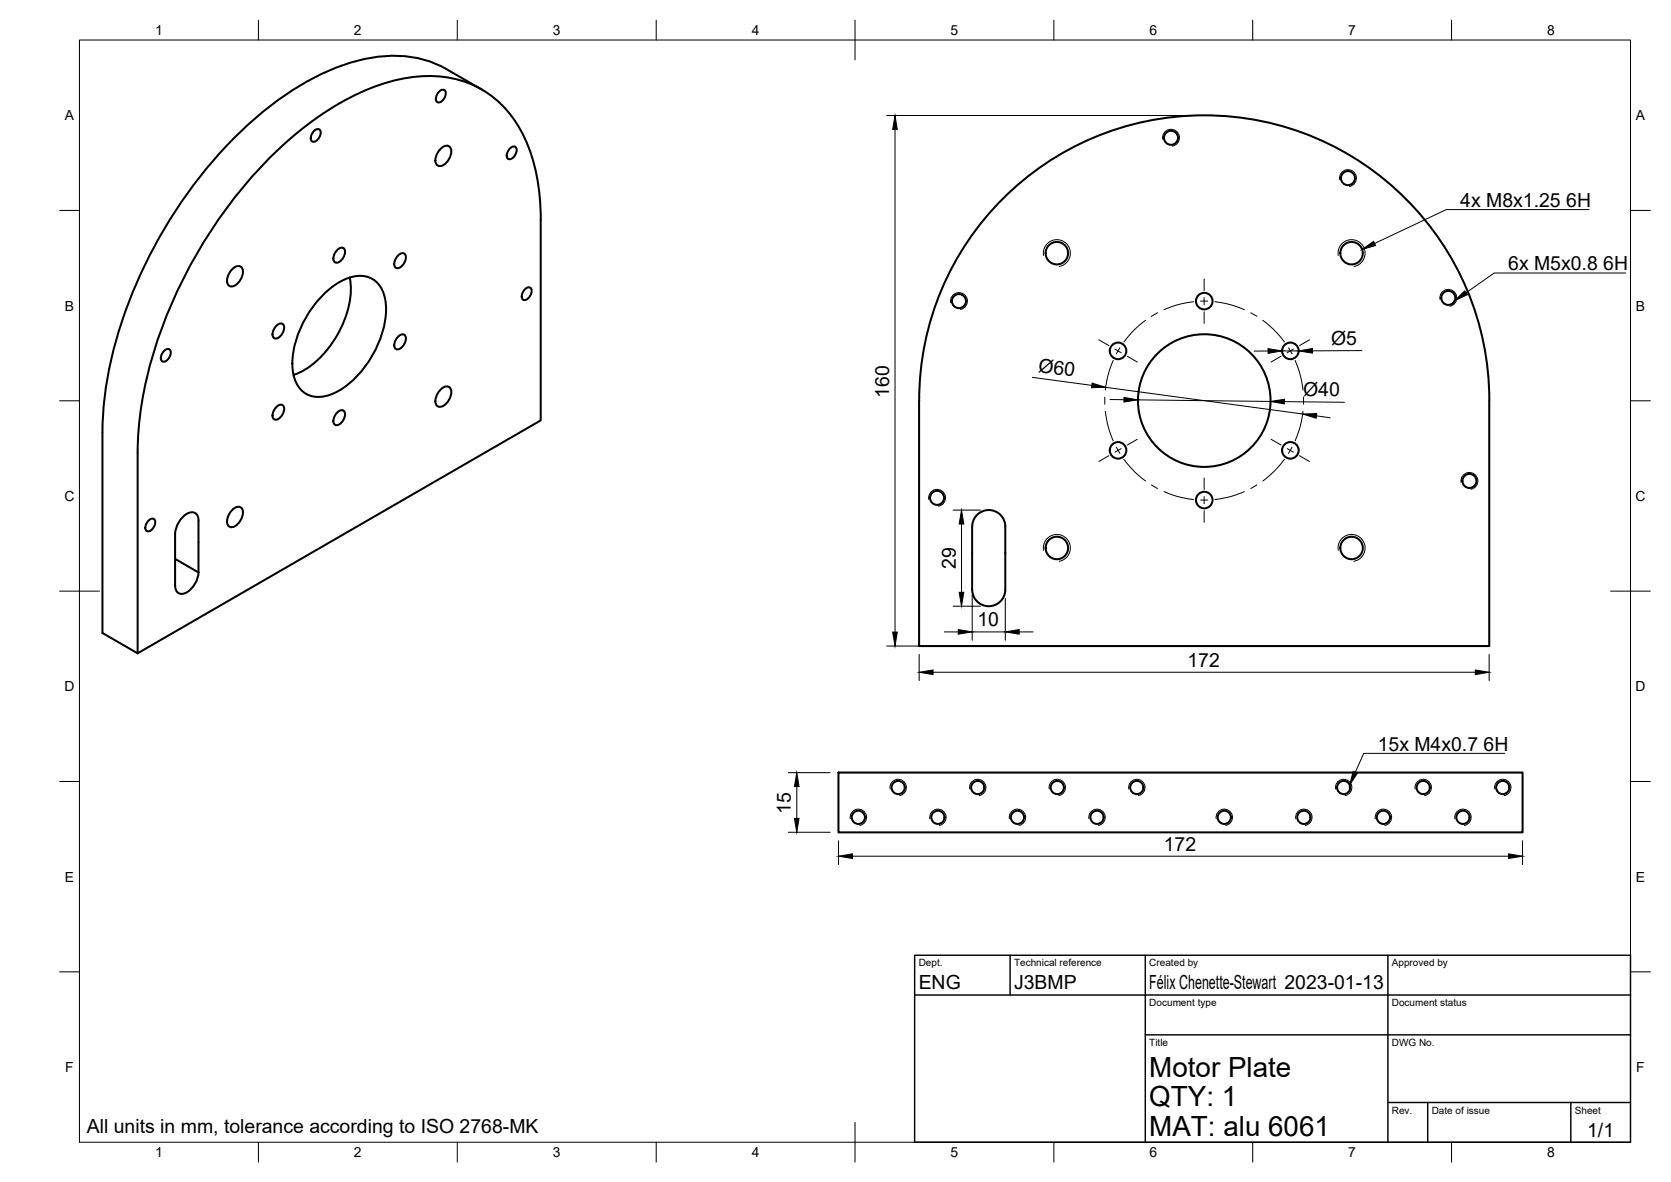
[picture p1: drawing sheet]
<svg xmlns="http://www.w3.org/2000/svg" width="420mm" height="297mm" viewBox="0 0 420 297" stroke-linecap="round" stroke-linejoin="round" font-family="sans-serif">
<!-- layer: Visible -->
<g fill="none" stroke="#000" stroke-width=".51">
<path d="M112.3 17.4l8.8 5.1M112.3 17.4a28.8 28.8 0 0 0-21.2-2.4 66.7 66.7 0 0 0-29.3 16.8 117.9 117.9 0 0 0-35 64.7 77.7 77.7 0 0 0-1 12.2M79 32.9a.92 .92 0 0 1 1.6 0 2.29 2.29 0 0 1-2 2.7 1.53 1.53 0 0 1 0-2.3zM110.4 23a.92 .92 0 0 1 1.6 0 2.29 2.29 0 0 1-1.9 2.7 1.53 1.53 0 0 1 0-2.3zM110.6 37.6a1.71 1.71 0 0 1 2.6-.6 3.7 3.7 0 0 1-2.7 4.8 1.71 1.71 0 0 1-.8-2.6zM128.3 37.3a.92 .92 0 0 1 1.5 0 2.29 2.29 0 0 1-1.9 2.7 1.53 1.53 0 0 1 0-2.3zM58.2 67.9a1.71 1.71 0 0 1 2.6-.6 3.7 3.7 0 0 1-2.7 4.7 1.71 1.71 0 0 1-.8-2.6zM81.8 73.6a12.7 12.7 0 0 1 9.8-4.2 6.8 6.8 0 0 1 5.4 6.8 25.1 25.1 0 0 1-7.1 18.2 15 15 0 0 1-9.8 5.4 6.3 6.3 0 0 1-6.3-5.5 22.1 22.1 0 0 1 4-15.9l1.9-2.6zM84.9 62.7a1.04 1.04 0 0 1 1.4-.4 1.04 1.04 0 0 1 .4 1.5l-.4 .9a1.7 1.7 0 0 1-2.2 1.1 2.51 2.51 0 0 1 .8-3.1zM87.9 69.7a21.9 21.9 0 0 1-3.9 15.8 21 21 0 0 1-10.2 8.7M100.2 64.1a1.04 1.04 0 0 1 1.4-.4 1.04 1.04 0 0 1 .4 1.4l-.4 1a1.7 1.7 0 0 1-2.2 1.1 2.51 2.51 0 0 1 .8-3.1zM132 72.7a.92 .92 0 0 1 1.6 0 2.29 2.29 0 0 1-1.9 2.7 1.53 1.53 0 0 1 0-2.3z"/>
<path d="M41.3 88.2a.92 .92 0 0 1 1.6 0 2.29 2.29 0 0 1-1.9 2.7 1.53 1.53 0 0 1-.1-2.3zM69.6 81.8a1.04 1.04 0 0 1 1.4-.4 1.04 1.04 0 0 1 .4 1.4l-.4 1a1.7 1.7 0 0 1-2.2 1.1 2.51 2.51 0 0 1 .8-3.1zM100.2 84.5a1.04 1.04 0 0 1 1.4-.4 1.04 1.04 0 0 1 .4 1.4l-.4 1a1.7 1.7 0 0 1-2.2 1.1 2.51 2.51 0 0 1 .8-3.1zM110.6 98.1a1.71 1.71 0 0 1 2.6-.6 3.7 3.7 0 0 1-2.7 4.7 1.71 1.71 0 0 1-.8-2.5zM25.8 108.7v50.4l8.8 5.1M34.6 113.8v50.4M34.6 113.8a100.3 100.3 0 0 1 12.6-45.9 112.1 112.1 0 0 1 31.2-37.4 54.5 54.5 0 0 1 26.6-11.3 25.7 25.7 0 0 1 27 15.6 48.2 48.2 0 0 1 4 20.5v50.3l-101.4 58.6M69.6 102.2a1.04 1.04 0 0 1 1.4-.4 1.04 1.04 0 0 1 .4 1.4l-.4 1a1.7 1.7 0 0 1-2.2 1.1 2.51 2.51 0 0 1 .8-3.1zM84.9 103.6a1.04 1.04 0 0 1 1.4-.4 1.04 1.04 0 0 1 .4 1.4l-.4 1a1.7 1.7 0 0 1-2.2 1.1 2.51 2.51 0 0 1 .8-3.1zM231.1 100.7v61.7h143.4v-61.7M231.1 100.7a71.7 71.7 0 0 1 71.7-71.7 71.7 71.7 0 0 1 71.7 71.7M37.4 130.8a.92 .92 0 0 1 1.6 0 2.29 2.29 0 0 1-1.9 2.7 1.53 1.53 0 0 1-.1-2.3z"/>
<path d="M44 134.2v13M44 134.2a5.8 5.8 0 0 1 4.3-5.5 1.73 1.73 0 0 1 1.6 2.1v13.1M58.2 128.3a1.71 1.71 0 0 1 2.6-.5 3.7 3.7 0 0 1-2.7 4.7 1.71 1.71 0 0 1-.8-2.6zM44 140.4l5.9 3.5M49.9 143.8a5.8 5.8 0 0 1-4.2 5.5 1.73 1.73 0 0 1-1.7-2.1M244.5 148.2a4.2 4.2 0 0 0 4.1 4.1 4.2 4.2 0 0 0 4.2-4v-16a4.2 4.2 0 0 0-4.2-4.1 4.2 4.2 0 0 0-4.1 4.1l-.1 15.9M210.8 194.1h172v15.1h-172z"/>
<circle cx="294.4" cy="34.6" r="1.77"/>
<circle cx="338.9" cy="44.8" r="1.77"/>
<circle cx="241.1" cy="75.7" r="1.77"/>
<circle cx="265.7" cy="63.6" r="2.83"/>
<circle cx="302.8" cy="75.7" r="2.09"/>
<circle cx="339.8" cy="63.6" r="2.83"/>
<circle cx="364.2" cy="74.9" r="1.77"/>
<circle cx="281.1" cy="88.2" r="2.09"/>
<circle cx="324.5" cy="88.2" r="2.09"/>
<circle cx="281.1" cy="113.2" r="2.09"/>
<circle cx="302.8" cy="100.7" r="16.7"/>
<circle cx="324.5" cy="113.2" r="2.09"/>
<circle cx="235.6" cy="125.1" r="1.77"/>
<circle cx="265.7" cy="137.7" r="2.83"/>
<circle cx="302.8" cy="125.7" r="2.09"/>
<circle cx="339.8" cy="137.7" r="2.83"/>
<circle cx="369.5" cy="120.9" r="1.77"/>
<circle cx="225.8" cy="197.9" r="1.66"/>
<circle cx="245.8" cy="197.9" r="1.66"/>
<circle cx="265.8" cy="197.9" r="1.66"/>
<circle cx="285.8" cy="197.9" r="1.66"/>
<circle cx="337.9" cy="197.9" r="1.66"/>
<circle cx="357.9" cy="197.9" r="1.66"/>
<circle cx="377.9" cy="197.9" r="1.66"/>
<circle cx="215.8" cy="205.4" r="1.66"/>
<circle cx="235.8" cy="205.4" r="1.66"/>
<circle cx="255.8" cy="205.4" r="1.66"/>
<circle cx="275.8" cy="205.4" r="1.66"/>
<circle cx="307.8" cy="205.4" r="1.66"/>
<circle cx="327.8" cy="205.4" r="1.66"/>
<circle cx="347.8" cy="205.4" r="1.66"/>
<circle cx="367.8" cy="205.4" r="1.66"/>
</g>
<!-- layer: Visible Narrow -->
<g fill="none" stroke="#000" stroke-width=".25">
<path d="M292.3 35a2.13 2.13 0 0 1 1.8-2.5 2.13 2.13 0 0 1 2.4 1.8 2.13 2.13 0 0 1-1.7 2.4M336.8 45.1a2.13 2.13 0 0 1 1.8-2.4 2.13 2.13 0 0 1 2.4 1.7 2.13 2.13 0 0 1-1.7 2.5M239 76a2.13 2.13 0 0 1 1.8-2.4 2.13 2.13 0 0 1 2.4 1.7 2.13 2.13 0 0 1-1.7 2.5M262.4 64.2a3.4 3.4 0 0 1 2.7-3.9 3.4 3.4 0 0 1 4 2.7 3.4 3.4 0 0 1-2.8 4M336.5 64.2a3.4 3.4 0 0 1 2.8-3.9 3.4 3.4 0 0 1 3.9 2.7 3.4 3.4 0 0 1-2.8 4M362.1 75.2a2.13 2.13 0 0 1 1.7-2.4 2.13 2.13 0 0 1 2.5 1.7 2.13 2.13 0 0 1-1.8 2.5M233.5 125.5a2.13 2.13 0 0 1 1.7-2.5 2.13 2.13 0 0 1 2.5 1.7 2.13 2.13 0 0 1-1.7 2.5M262.4 138.3a3.4 3.4 0 0 1 2.7-3.9 3.4 3.4 0 0 1 4 2.7 3.4 3.4 0 0 1-2.8 4M336.5 138.3a3.4 3.4 0 0 1 2.8-3.9 3.4 3.4 0 0 1 3.9 2.7 3.4 3.4 0 0 1-2.8 4M367.4 121.2a2.13 2.13 0 0 1 1.7-2.4 2.13 2.13 0 0 1 2.5 1.7 2.13 2.13 0 0 1-1.8 2.5M223.8 198.3a2.06 2.06 0 0 1 1.7-2.4 2.06 2.06 0 0 1 2.4 1.6 2.06 2.06 0 0 1-1.7 2.4M243.8 198.3a2.06 2.06 0 0 1 1.7-2.4 2.06 2.06 0 0 1 2.4 1.6 2.06 2.06 0 0 1-1.7 2.4"/>
<path d="M263.8 198.3a2.06 2.06 0 0 1 1.7-2.4 2.06 2.06 0 0 1 2.4 1.6 2.06 2.06 0 0 1-1.7 2.4M283.8 198.3a2.06 2.06 0 0 1 1.7-2.4 2.06 2.06 0 0 1 2.4 1.6 2.06 2.06 0 0 1-1.7 2.4M335.8 198.3a2.06 2.06 0 0 1 1.7-2.4 2.06 2.06 0 0 1 2.4 1.6 2.06 2.06 0 0 1-1.7 2.4M355.8 198.3a2.06 2.06 0 0 1 1.7-2.4 2.06 2.06 0 0 1 2.4 1.6 2.06 2.06 0 0 1-1.7 2.4M375.8 198.3a2.06 2.06 0 0 1 1.7-2.4 2.06 2.06 0 0 1 2.4 1.6 2.06 2.06 0 0 1-1.7 2.4M213.8 205.8a2.06 2.06 0 0 1 1.7-2.4 2.06 2.06 0 0 1 2.4 1.6 2.06 2.06 0 0 1-1.7 2.4M233.8 205.8a2.06 2.06 0 0 1 1.7-2.4 2.06 2.06 0 0 1 2.4 1.6 2.06 2.06 0 0 1-1.7 2.4M253.8 205.8a2.06 2.06 0 0 1 1.7-2.4 2.06 2.06 0 0 1 2.4 1.6 2.06 2.06 0 0 1-1.7 2.4M273.8 205.8a2.06 2.06 0 0 1 1.7-2.4 2.06 2.06 0 0 1 2.4 1.6 2.06 2.06 0 0 1-1.7 2.4M305.8 205.8a2.06 2.06 0 0 1 1.7-2.4 2.06 2.06 0 0 1 2.4 1.6 2.06 2.06 0 0 1-1.7 2.4M325.8 205.8a2.06 2.06 0 0 1 1.7-2.4 2.06 2.06 0 0 1 2.4 1.6 2.06 2.06 0 0 1-1.7 2.4M345.8 205.8a2.06 2.06 0 0 1 1.7-2.4 2.06 2.06 0 0 1 2.4 1.6 2.06 2.06 0 0 1-1.7 2.4"/>
<path d="M365.8 205.8a2.06 2.06 0 0 1 1.7-2.4 2.06 2.06 0 0 1 2.4 1.6 2.06 2.06 0 0 1-1.7 2.4"/>
</g>
<!-- layer: BORDER -->
<g fill="none" stroke="#000" stroke-width=".25">
<path d="M20 10.1h390v276.9h-390zM65 5.1v5M115 5.1v5M165 5.1v5M215 5.1v10M265 5.1v5M315 5.1v5M365 5.1v5M15 52.9h5M410 52.9h5M15 100.7h5M410 100.7h5"/>
<path d="M15 148.6h10M405 148.6h10M15 196.4h5M410 196.4h5M15 244.2h5M410 244.2h5M65 287v5M115 287v5M165 287v5M215 282.1v9.9M265 287v5M315 287v5"/>
<path d="M365 287v5"/>
</g>
<!-- layer: TITLEBLOCK -->
<path d="M230 240.1h180v46.9h-180zM230 250h180M254 240.1v9.9M288 240.1v46.9M349 240.1v46.9M288 260.1h122M349 277.1h61M359 277.1v9.9M395 277.1v9.9" fill="none" stroke="#000" stroke-width=".36"/>
<!-- layer: FD_Dimensions -->
<g fill="none" stroke="#000" stroke-width=".25">
<path d="M222.9 29h77.8M225 32.5v126.3M259.6 94.8l14.9 2M278 97.3l49.6 6.7M318.8 88.2h-3.5M322.3 88.2h4.2M342.4 88.1l-12.4 .1M279.1 100.4h3.5M286.1 100.5l33.3 .4M322.9 100.9l15.2 .2M331 104.5l3.5 .5M239.6 128.2h6.9"/>
<path d="M241.8 131.7v17.2M237.4 158.8h3.5M239.6 152.3h6.9M244.5 149.4v11.5M244.5 158.8h8.3M252.8 150.4v10.5M256.3 158.8h3.5M222.9 162.4h149.4M231.1 164.5v6.5M234.6 168.9h136.3M374.4 164.5v6.5M198.2 194.2h10.5"/>
<path d="M200.3 197.7v8M198.2 209.2h10.5M210.8 211.3v6M214.3 215.2h165M382.8 211.3v6"/>
</g>
<g fill="#000" stroke="#000" stroke-width=".25">
<path d="M225 29l.6 3.5h-1.1zM274.6 96.3l3.4 1-3.6 .1zM282.6 99.9l3.5 .6-3.5 .5zM318.8 87.6l3.5 .6-3.4 .6zM326.5 88.2l3.5-.6v1.1zM319.4 100.9l3.5-.6v1.2zM327.6 104l3.5-.1-.2 1.2zM241.8 128.2l.5 3.5h-1.1zM224.5 158.8h1.1l-.6 3.6zM240.9 158.2l3.6 .6-3.6 .6zM241.2 148.9h1.1l-.5 3.4zM252.8 158.8l3.5-.6v1.2z"/>
<path d="M231.1 168.9l3.5-.5v1.1zM370.9 168.4l3.5 .5-3.5 .6zM200.3 194.2l.6 3.5h-1.2zM199.7 205.7h1.2l-.6 3.5zM210.8 215.2l3.5-.6v1.1zM379.3 214.6l3.5 .6-3.5 .5z"/>
</g>
<!-- layer: Smart Centers -->
<g fill="none" stroke="#000" stroke-width=".25">
<path d="M291.1 78.6l-1.6 .9M300.1 75.8l-4.1 .8-3.3 1.2M302.8 70.1v2.9M302.8 74.8v1.8M302.8 78.4v2.9M303.7 75.7h-1.8M305.5 75.8l4 .8 3.4 1.2M314.5 78.6l1.5 .9M276.3 85.4l2.5 1.5M277.8 99.8v1.8M279.9 90.6l-1.3 3.9-.7 3.5M280.4 87.7l1.5 .9"/>
<path d="M281.6 87.4l-.9 1.5M283.4 89.5l2.6 1.5M288 80.5l-2.7 2.3-2.7 3.1M317.5 80.5l2.7 2.3 2.8 3.1M322.1 89.5l-2.5 1.5M324 87.4l.9 1.5M325.2 87.7l-1.5 .9M325.6 90.6l1.4 3.9 .6 3.5M327.7 99.8v1.8M329.3 85.4l-2.6 1.5M277.9 103.4l.7 3.5 1.3 3.9M278.8 114.5l-2.5 1.5"/>
<path d="M280.7 112.4l.9 1.5M281.9 112.7l-1.5 .9M282.6 115.4l2.7 3.2 2.7 2.3M286 110.4l-2.6 1.5M319.6 110.4l2.5 1.5M323 115.4l-2.8 3.2-2.7 2.3M323.7 112.7l1.5 .9M324.9 112.4l-.9 1.5M326.7 114.5l2.6 1.5M327.6 103.4l-.6 3.5-1.4 3.9M289.5 121.9l1.6 .9M292.7 123.5l3.3 1.3 4.1 .7"/>
<path d="M302.8 120.1v2.9M302.8 124.8v1.8M302.8 128.4v2.9M303.7 125.7h-1.8M312.9 123.5l-3.4 1.3-4 .7M316 121.9l-1.5 .9"/>
</g>
<!-- layer: Hole Notes -->
<path d="M342.5 62.7l2.9-2.1 .5 1.1zM365.7 75.6l2.6-2.5 .7 .9zM340.3 193.8l1 .5-1.9 3z" fill="#000" stroke="#000" stroke-width=".25"/>
<path d="M399.6 52.7h-35.9l-18.1 8.5M408.8 68.6h-33.1l-7.1 5M378.4 189.3h-35.5l-2.1 4.8" fill="none" stroke="#000" stroke-width=".25"/>
<g font-size="7">
<text x="289" y="270.6">Motor Plate</text>
<text x="289" y="278.1">QTY: 1</text>
<text x="289" y="285.5">MAT: alu 6061</text>
</g>
<g font-size="4.9">
<text x="367.2" y="52">4x M8x1.25</text>
<text x="393.8" y="52">6H</text>
<text x="379.2" y="67.9">6x M5x0.8</text>
<text x="403.1" y="67.9">6H</text>
<text x="334.7" y="86.6">Ø5</text>
<text x="261" y="93.5" transform="rotate(8 261 93.5)">Ø60</text>
<text x="223.6" y="99.9" transform="rotate(-90 223.6 99.9)">160</text>
<text x="327.7" y="99.4" transform="rotate(1 327.7 99.4)">Ø40</text>
<text x="240.3" y="142.9" transform="rotate(-90 240.3 142.9)">29</text>
<text x="245.7" y="157.3">10</text>
<text x="298.6" y="167.5">172</text>
<text x="346.4" y="188.6">15x M4x0.7</text>
<text x="373" y="188.6">6H</text>
<text x="198.9" y="204.6" transform="rotate(-90 198.9 204.6)">15</text>
<text x="292.6" y="213.8">172</text>
<text x="231" y="248.5">ENG</text>
<text x="255" y="248.5">J3BMP</text>
<text x="289" y="248.5">Félix Chenette-Stewart 2023-01-13</text>
<text x="21.8" y="284.6">All units in mm, tolerance according to ISO 2768-MK</text>
<text x="399.1" y="285.7">1/1</text>
</g>
<g font-size="3.5">
<text x="39" y="8.8">1</text>
<text x="89" y="8.8">2</text>
<text x="139" y="8.8">3</text>
<text x="189" y="8.8">4</text>
<text x="239" y="8.8">5</text>
<text x="289" y="8.8">6</text>
<text x="339" y="8.8">7</text>
<text x="389" y="8.8">8</text>
<text x="16.3" y="30.2">A</text>
<text x="411.3" y="30.2">A</text>
<text x="16.3" y="78">B</text>
<text x="411.3" y="78">B</text>
<text x="16.2" y="125.9">C</text>
<text x="411.2" y="125.9">C</text>
<text x="16.2" y="173.7">D</text>
<text x="411.2" y="173.7">D</text>
<text x="16.3" y="221.6">E</text>
<text x="411.3" y="221.6">E</text>
<text x="16.4" y="269.4">F</text>
<text x="411.4" y="269.4">F</text>
<text x="39" y="290.8">1</text>
<text x="89" y="290.8">2</text>
<text x="139" y="290.8">3</text>
<text x="189" y="290.8">4</text>
<text x="239" y="290.8">5</text>
<text x="289" y="290.8">6</text>
<text x="339" y="290.8">7</text>
<text x="389" y="290.8">8</text>
</g>
<g font-size="2.5">
<text x="231" y="242.9">Dept.</text>
<text x="255" y="242.9">Technical reference</text>
<text x="289" y="242.9">Created by</text>
<text x="350" y="242.9">Approved by</text>
<text x="289" y="252.8">Document type</text>
<text x="350" y="252.8">Document status</text>
<text x="289" y="262.9">Title</text>
<text x="350" y="262.9">DWG No.</text>
<text x="350" y="279.9">Rev.</text>
<text x="360" y="279.9">Date of issue</text>
<text x="396" y="279.9">Sheet</text>
</g>
</svg>
